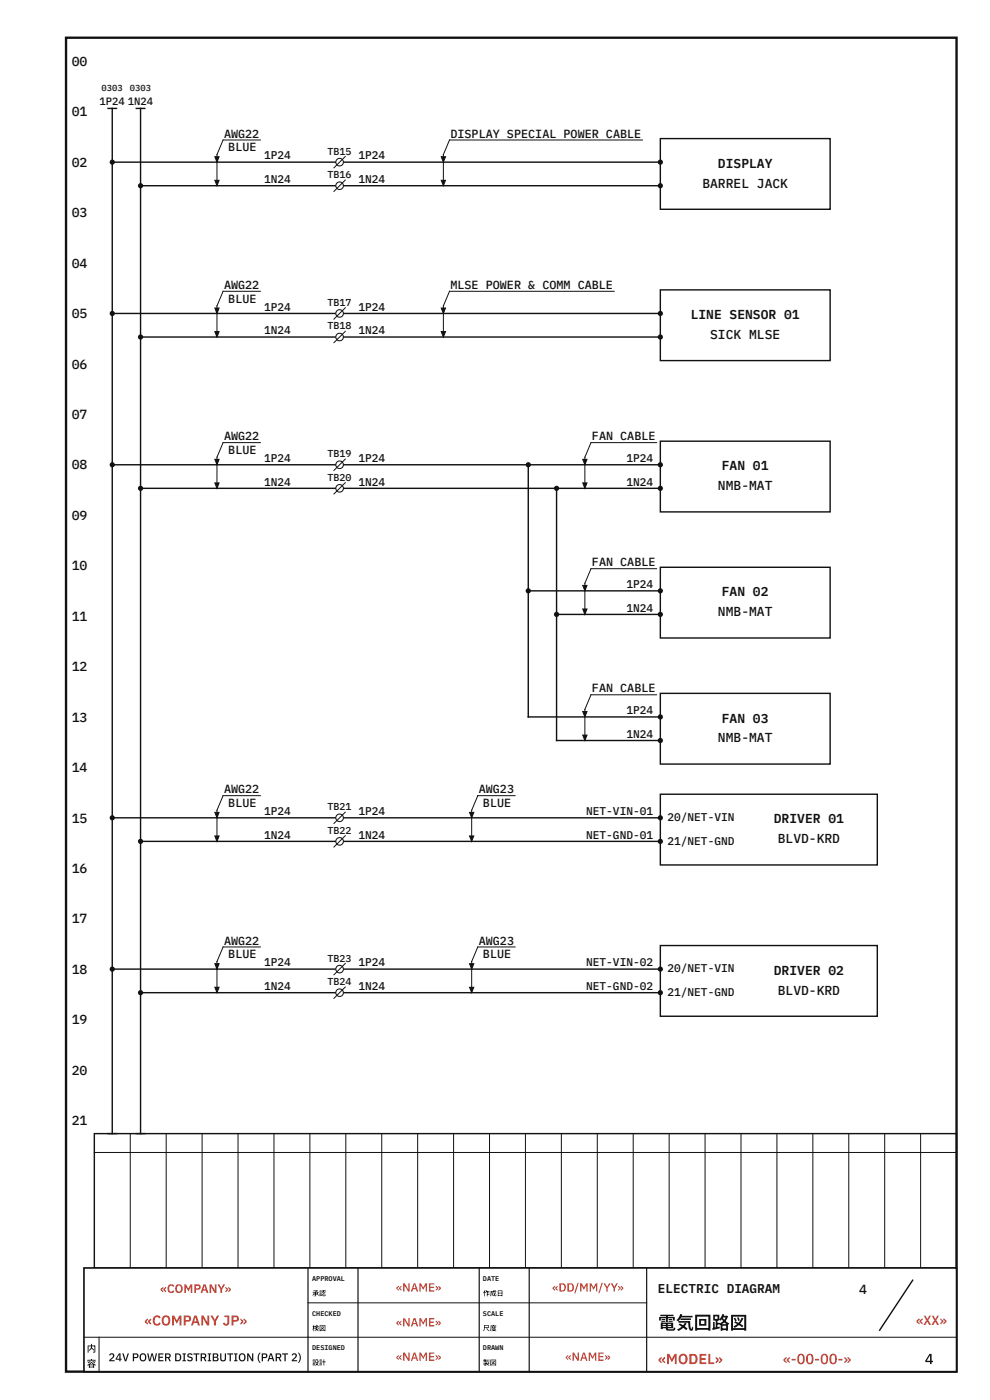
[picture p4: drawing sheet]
<svg xmlns="http://www.w3.org/2000/svg" width="210mm" height="297mm" viewBox="0 0 210 297" stroke-linecap="round" stroke-linejoin="round" font-family="sans-serif">
<path d="M14 8h188.8v283h-188.8z" fill="none" stroke="#111" stroke-width=".5"/>
<path d="M20 240.5h182.8v28.5h-182.8z" fill="none" stroke="#111" stroke-width=".3"/>
<g fill="none" stroke="#111" stroke-width=".21">
<path d="M20 244.5h182.8M27.6 240.5v28.5M35.2 240.5v28.5M42.8 240.5v28.5M50.5 240.5v28.5M58.1 240.5v28.5M65.7 240.5v28.5M73.3 240.5v28.5M80.9 240.5v28.5M88.5 240.5v28.5M96.2 240.5v28.5M103.8 240.5v28.5"/>
<path d="M111.4 240.5v28.5M119 240.5v28.5M126.6 240.5v28.5M134.2 240.5v28.5M141.9 240.5v28.5M149.5 240.5v28.5M157.1 240.5v28.5M164.7 240.5v28.5M172.3 240.5v28.5M179.9 240.5v28.5M187.6 240.5v28.5M195.2 240.5v28.5"/>
</g>
<path d="M17.8 269h185v22h-185z" fill="#fff"/>
<path d="M17.8 269h185v22h-185z" fill="none" stroke="#111" stroke-width=".35"/>
<path d="M65.3 269v22M75.9 269v22M101.6 269v22M112.2 269v22M137.1 269v22" fill="none" stroke="#111" stroke-width=".25"/>
<path d="M65.3 276.4h71.8M17.8 283.7h185M21 283.7v7.3" fill="none" stroke="#111" stroke-width=".21"/>
<path d="M22.9 23h1.8M23.8 23v217.5M23.8 34.4h116.2M28.9 23h1.8M29.8 23v217.5M22.9 240.5h1.8M28.9 240.5h1.8M193.5 271.6l-7 10.6" fill="none" stroke="#111" stroke-width=".3"/>
<circle cx="23.8" cy="34.4" r=".55" fill="#111"/>
<path d="M29.8 39.4h110.2" fill="none" stroke="#111" stroke-width=".3"/>
<circle cx="29.8" cy="39.4" r=".55" fill="#111"/>
<path d="M140 29.4h36v15h-36z" fill="#fff"/>
<path d="M140 29.4h36v15h-36z" fill="none" stroke="#111" stroke-width=".3"/>
<g fill="#111">
<circle cx="140" cy="34.4" r=".55"/>
<circle cx="140" cy="39.4" r=".55"/>
</g>
<path d="M23.8 66.5h116.2" fill="none" stroke="#111" stroke-width=".3"/>
<circle cx="23.8" cy="66.5" r=".55" fill="#111"/>
<path d="M29.8 71.5h110.2" fill="none" stroke="#111" stroke-width=".3"/>
<circle cx="29.8" cy="71.5" r=".55" fill="#111"/>
<path d="M140 61.5h36v15h-36z" fill="#fff"/>
<path d="M140 61.5h36v15h-36z" fill="none" stroke="#111" stroke-width=".3"/>
<g fill="#111">
<circle cx="140" cy="66.5" r=".55"/>
<circle cx="140" cy="71.5" r=".55"/>
</g>
<path d="M23.8 98.6h116.2" fill="none" stroke="#111" stroke-width=".3"/>
<circle cx="23.8" cy="98.6" r=".55" fill="#111"/>
<path d="M29.8 103.6h110.2" fill="none" stroke="#111" stroke-width=".3"/>
<circle cx="29.8" cy="103.6" r=".55" fill="#111"/>
<path d="M112 98.6v53.5M118 103.6v53.5" fill="none" stroke="#111" stroke-width=".3"/>
<g fill="#111">
<circle cx="112" cy="98.6" r=".55"/>
<circle cx="118" cy="103.6" r=".55"/>
</g>
<path d="M140 93.6h36v15h-36z" fill="#fff"/>
<path d="M140 93.6h36v15h-36z" fill="none" stroke="#111" stroke-width=".3"/>
<g fill="#111">
<circle cx="140" cy="98.6" r=".55"/>
<circle cx="140" cy="103.6" r=".55"/>
</g>
<path d="M112 125.3h28M118 130.3h22" fill="none" stroke="#111" stroke-width=".3"/>
<g fill="#111">
<circle cx="112" cy="125.3" r=".55"/>
<circle cx="118" cy="130.3" r=".55"/>
</g>
<path d="M140 120.3h36v15h-36z" fill="#fff"/>
<path d="M140 120.3h36v15h-36z" fill="none" stroke="#111" stroke-width=".3"/>
<g fill="#111">
<circle cx="140" cy="125.3" r=".55"/>
<circle cx="140" cy="130.3" r=".55"/>
</g>
<path d="M112 152.1h28M118 157.1h22" fill="none" stroke="#111" stroke-width=".3"/>
<path d="M140 147.1h36v15h-36z" fill="#fff"/>
<path d="M140 147.1h36v15h-36z" fill="none" stroke="#111" stroke-width=".3"/>
<g fill="#111">
<circle cx="140" cy="152.1" r=".55"/>
<circle cx="140" cy="157.1" r=".55"/>
</g>
<path d="M23.8 173.5h116.2" fill="none" stroke="#111" stroke-width=".3"/>
<circle cx="23.8" cy="173.5" r=".55" fill="#111"/>
<path d="M29.8 178.5h110.2" fill="none" stroke="#111" stroke-width=".3"/>
<circle cx="29.8" cy="178.5" r=".55" fill="#111"/>
<path d="M140 168.5h46v15h-46z" fill="#fff"/>
<path d="M140 168.5h46v15h-46z" fill="none" stroke="#111" stroke-width=".3"/>
<g fill="#111">
<circle cx="140" cy="173.5" r=".55"/>
<circle cx="140" cy="178.5" r=".55"/>
</g>
<path d="M23.8 205.6h116.2" fill="none" stroke="#111" stroke-width=".3"/>
<circle cx="23.8" cy="205.6" r=".55" fill="#111"/>
<path d="M29.8 210.6h110.2" fill="none" stroke="#111" stroke-width=".3"/>
<circle cx="29.8" cy="210.6" r=".55" fill="#111"/>
<path d="M140 200.6h46v15h-46z" fill="#fff"/>
<path d="M140 200.6h46v15h-46z" fill="none" stroke="#111" stroke-width=".3"/>
<g fill="#111">
<circle cx="140" cy="205.6" r=".55"/>
<circle cx="140" cy="210.6" r=".55"/>
</g>
<path d="M46 32.8v5.7" fill="none" stroke="#111" stroke-width=".21"/>
<path d="M45.5 33.3h.9l-.4 1.1z" fill="#111"/>
<path d="M45.5 33.3h.9l-.4 1.1z" fill="none" stroke="#111" stroke-width=".21"/>
<path d="M45.5 38.3h.9l-.4 1.1z" fill="#111"/>
<path d="M45.5 38.3h.9l-.4 1.1zM55.2 29.7h-7.9l-1.3 3.1M94 32.8v5.7" fill="none" stroke="#111" stroke-width=".21"/>
<path d="M93.5 33.3h.9l-.4 1.1z" fill="#111"/>
<path d="M93.5 33.3h.9l-.4 1.1z" fill="none" stroke="#111" stroke-width=".21"/>
<path d="M93.5 38.3h.9l-.4 1.1z" fill="#111"/>
<path d="M93.5 38.3h.9l-.4 1.1zM136.2 29.7h-40.9l-1.3 3.1" fill="none" stroke="#111" stroke-width=".21"/>
<circle cx="72" cy="34.4" r=".8" fill="#fff"/>
<circle cx="72" cy="34.4" r=".8" fill="none" stroke="#111" stroke-width=".22"/>
<path d="M73.2 33.2l-2.4 2.4" fill="none" stroke="#111" stroke-width=".21"/>
<circle cx="72" cy="39.4" r=".8" fill="#fff"/>
<circle cx="72" cy="39.4" r=".8" fill="none" stroke="#111" stroke-width=".22"/>
<path d="M73.2 38.2l-2.4 2.4M46 64.9v5.7" fill="none" stroke="#111" stroke-width=".21"/>
<path d="M45.5 65.4h.9l-.4 1.1z" fill="#111"/>
<path d="M45.5 65.4h.9l-.4 1.1z" fill="none" stroke="#111" stroke-width=".21"/>
<path d="M45.5 70.4h.9l-.4 1.1z" fill="#111"/>
<path d="M45.5 70.4h.9l-.4 1.1zM55.2 61.8h-7.9l-1.3 3.1M94 64.9v5.7" fill="none" stroke="#111" stroke-width=".21"/>
<path d="M93.5 65.4h.9l-.4 1.1z" fill="#111"/>
<path d="M93.5 65.4h.9l-.4 1.1z" fill="none" stroke="#111" stroke-width=".21"/>
<path d="M93.5 70.4h.9l-.4 1.1z" fill="#111"/>
<path d="M93.5 70.4h.9l-.4 1.1zM130.2 61.8h-34.9l-1.3 3.1" fill="none" stroke="#111" stroke-width=".21"/>
<circle cx="72" cy="66.5" r=".8" fill="#fff"/>
<circle cx="72" cy="66.5" r=".8" fill="none" stroke="#111" stroke-width=".22"/>
<path d="M73.2 65.3l-2.4 2.4" fill="none" stroke="#111" stroke-width=".21"/>
<circle cx="72" cy="71.5" r=".8" fill="#fff"/>
<circle cx="72" cy="71.5" r=".8" fill="none" stroke="#111" stroke-width=".22"/>
<path d="M73.2 70.3l-2.4 2.4M46 97v5.7" fill="none" stroke="#111" stroke-width=".21"/>
<path d="M45.5 97.5h.9l-.4 1.1z" fill="#111"/>
<path d="M45.5 97.5h.9l-.4 1.1z" fill="none" stroke="#111" stroke-width=".21"/>
<path d="M45.5 102.5h.9l-.4 1.1z" fill="#111"/>
<path d="M55.2 93.9h-7.9l-1.3 3.1M45.5 102.5h.9l-.4 1.1z" fill="none" stroke="#111" stroke-width=".21"/>
<circle cx="72" cy="98.6" r=".8" fill="#fff"/>
<circle cx="72" cy="98.6" r=".8" fill="none" stroke="#111" stroke-width=".22"/>
<path d="M73.2 97.4l-2.4 2.4" fill="none" stroke="#111" stroke-width=".21"/>
<circle cx="72" cy="103.6" r=".8" fill="#fff"/>
<circle cx="72" cy="103.6" r=".8" fill="none" stroke="#111" stroke-width=".22"/>
<path d="M124 97v5.7M73.2 102.4l-2.4 2.4" fill="none" stroke="#111" stroke-width=".21"/>
<path d="M123.5 97.5h.9l-.4 1.1z" fill="#111"/>
<path d="M123.5 97.5h.9l-.4 1.1z" fill="none" stroke="#111" stroke-width=".21"/>
<path d="M123.5 102.5h.9l-.4 1.1z" fill="#111"/>
<path d="M139.2 93.9h-13.9l-1.3 3.1M123.5 102.5h.9l-.4 1.1zM124 123.7v5.7" fill="none" stroke="#111" stroke-width=".21"/>
<path d="M123.5 124.2h.9l-.4 1.1z" fill="#111"/>
<path d="M123.5 124.2h.9l-.4 1.1z" fill="none" stroke="#111" stroke-width=".21"/>
<path d="M123.5 129.2h.9l-.4 1.1z" fill="#111"/>
<path d="M123.5 129.2h.9l-.4 1.1zM139.2 120.6h-13.9l-1.3 3.1M124 150.5v5.7" fill="none" stroke="#111" stroke-width=".21"/>
<path d="M123.5 150.9h.9l-.4 1.2z" fill="#111"/>
<path d="M123.5 150.9h.9l-.4 1.2z" fill="none" stroke="#111" stroke-width=".21"/>
<path d="M123.5 155.9h.9l-.4 1.2z" fill="#111"/>
<path d="M123.5 155.9h.9l-.4 1.2zM139.2 147.4h-13.9l-1.3 3.1M46 171.9v5.7" fill="none" stroke="#111" stroke-width=".21"/>
<path d="M45.5 172.3h.9l-.4 1.2z" fill="#111"/>
<path d="M45.5 172.3h.9l-.4 1.2z" fill="none" stroke="#111" stroke-width=".21"/>
<path d="M45.5 177.3h.9l-.4 1.2z" fill="#111"/>
<path d="M45.5 177.3h.9l-.4 1.2zM55.2 168.8h-7.9l-1.3 3.1M100 171.9v5.7" fill="none" stroke="#111" stroke-width=".21"/>
<path d="M99.5 172.3h.9l-.4 1.2z" fill="#111"/>
<path d="M99.5 172.3h.9l-.4 1.2z" fill="none" stroke="#111" stroke-width=".21"/>
<path d="M99.5 177.3h.9l-.4 1.2z" fill="#111"/>
<path d="M99.5 177.3h.9l-.4 1.2zM109.2 168.8h-7.9l-1.3 3.1" fill="none" stroke="#111" stroke-width=".21"/>
<circle cx="72" cy="173.5" r=".8" fill="#fff"/>
<circle cx="72" cy="173.5" r=".8" fill="none" stroke="#111" stroke-width=".22"/>
<path d="M73.2 172.3l-2.4 2.4" fill="none" stroke="#111" stroke-width=".21"/>
<circle cx="72" cy="178.5" r=".8" fill="#fff"/>
<circle cx="72" cy="178.5" r=".8" fill="none" stroke="#111" stroke-width=".22"/>
<path d="M73.2 177.3l-2.4 2.4M46 204v5.7" fill="none" stroke="#111" stroke-width=".21"/>
<path d="M45.5 204.4h.9l-.4 1.2z" fill="#111"/>
<path d="M45.5 204.4h.9l-.4 1.2z" fill="none" stroke="#111" stroke-width=".21"/>
<path d="M45.5 209.4h.9l-.4 1.2z" fill="#111"/>
<path d="M45.5 209.4h.9l-.4 1.2zM55.2 200.9h-7.9l-1.3 3.1M100 204v5.7" fill="none" stroke="#111" stroke-width=".21"/>
<path d="M99.5 204.4h.9l-.4 1.2z" fill="#111"/>
<path d="M99.5 204.4h.9l-.4 1.2z" fill="none" stroke="#111" stroke-width=".21"/>
<path d="M99.5 209.4h.9l-.4 1.2z" fill="#111"/>
<path d="M99.5 209.4h.9l-.4 1.2zM109.2 200.9h-7.9l-1.3 3.1" fill="none" stroke="#111" stroke-width=".21"/>
<circle cx="72" cy="205.6" r=".8" fill="#fff"/>
<circle cx="72" cy="205.6" r=".8" fill="none" stroke="#111" stroke-width=".22"/>
<path d="M73.2 204.4l-2.4 2.4" fill="none" stroke="#111" stroke-width=".21"/>
<circle cx="72" cy="210.6" r=".8" fill="#fff"/>
<circle cx="72" cy="210.6" r=".8" fill="none" stroke="#111" stroke-width=".22"/>
<path d="M73.2 209.4l-2.4 2.4" fill="none" stroke="#111" stroke-width=".21"/>
<text font-size="3.8" fill="#111" x="139.5" y="282">電気回路図</text>
<g font-size="3.1" fill="#c0392b">
<text x="139.5" y="289.4">«MODEL»</text>
<text x="166" y="289.4">«-00-00-»</text>
</g>
<text font-size="3.1" fill="#111" x="196.1" y="289.4">4</text>
<text font-size="3" fill="#c0392b" x="30.6" y="281.2">«COMPANY JP»</text>
<g font-size="2.8" fill="#111">
<text x="15.2" y="14">00</text>
<text x="15.2" y="24.7">01</text>
<text x="15.2" y="35.4">02</text>
<text x="15.2" y="46.1">03</text>
<text x="15.2" y="56.8">04</text>
<text x="15.2" y="67.5">05</text>
<text x="15.2" y="78.2">06</text>
<text x="15.2" y="88.9">07</text>
<text x="15.2" y="99.6">08</text>
<text x="15.2" y="110.3">09</text>
<text x="15.2" y="121">10</text>
<text x="15.2" y="131.7">11</text>
<text x="15.2" y="142.4">12</text>
<text x="15.2" y="153.1">13</text>
<text x="15.2" y="163.8">14</text>
<text x="15.2" y="174.5">15</text>
<text x="15.2" y="185.2">16</text>
<text x="15.2" y="195.9">17</text>
<text x="15.2" y="206.6">18</text>
<text x="15.2" y="217.3">19</text>
<text x="15.2" y="228">20</text>
<text x="15.2" y="238.7">21</text>
<text x="182.2" y="274.6">4</text>
</g>
<text font-size="2.8" fill="#c0392b" x="194.1" y="281">«XX»</text>
<g font-size="2.7" fill="#111">
<text x="152.2" y="35.6">DISPLAY</text>
<text x="148.9" y="39.8">BARREL JACK</text>
<text x="146.4" y="67.7">LINE SENSOR 01</text>
<text x="150.6" y="71.9">SICK MLSE</text>
<text x="153" y="99.8">FAN 01</text>
<text x="152.2" y="104">NMB-MAT</text>
<text x="152.2" y="130.7">NMB-MAT</text>
<text x="153" y="126.5">FAN 02</text>
<text x="153" y="153.3">FAN 03</text>
<text x="152.2" y="157.5">NMB-MAT</text>
<text x="164.1" y="174.7">DRIVER 01</text>
<text x="164.9" y="178.9">BLVD-KRD</text>
<text x="164.1" y="206.8">DRIVER 02</text>
<text x="164.9" y="211">BLVD-KRD</text>
<text x="139.5" y="274.3">ELECTRIC DIAGRAM</text>
</g>
<text font-size="2.6" fill="#c0392b" x="34" y="274.3">«COMPANY»</text>
<g font-size="2.5" fill="#111">
<text x="47.5" y="29.2">AWG22</text>
<text x="95.5" y="29.2">DISPLAY SPECIAL POWER CABLE</text>
<text x="48.4" y="32.1">BLUE</text>
<text x="47.5" y="61.3">AWG22</text>
<text x="48.4" y="64.2">BLUE</text>
<text x="95.5" y="61.3">MLSE POWER &amp; COMM CABLE</text>
<text x="47.5" y="93.4">AWG22</text>
<text x="125.5" y="93.4">FAN CABLE</text>
<text x="48.4" y="96.3">BLUE</text>
<text x="125.5" y="120.1">FAN CABLE</text>
<text x="125.5" y="146.9">FAN CABLE</text>
<text x="47.5" y="168.3">AWG22</text>
<text x="48.4" y="171.2">BLUE</text>
<text x="101.5" y="168.3">AWG23</text>
<text x="102.4" y="171.2">BLUE</text>
<text x="47.5" y="200.4">AWG22</text>
<text x="48.4" y="203.3">BLUE</text>
<text x="101.5" y="200.4">AWG23</text>
<text x="102.4" y="203.3">BLUE</text>
</g>
<g font-size="2.5" fill="#c0392b">
<text x="83.9" y="274">«NAME»</text>
<text x="117.1" y="274">«DD/MM/YY»</text>
<text x="83.9" y="281.4">«NAME»</text>
<text x="83.9" y="288.7">«NAME»</text>
<text x="119.8" y="288.7">«NAME»</text>
</g>
<g font-size="2.4" fill="#111">
<text x="56" y="33.8">1P24</text>
<text x="76" y="33.8">1P24</text>
<text x="56" y="38.8">1N24</text>
<text x="76" y="38.8">1N24</text>
<text x="56" y="65.9">1P24</text>
<text x="76" y="65.9">1P24</text>
<text x="56" y="70.9">1N24</text>
<text x="76" y="70.9">1N24</text>
<text x="56" y="98">1P24</text>
<text x="76" y="98">1P24</text>
<text x="132.8" y="98">1P24</text>
<text x="56" y="103">1N24</text>
<text x="76" y="103">1N24</text>
<text x="132.8" y="103">1N24</text>
<text x="132.8" y="124.7">1P24</text>
<text x="132.8" y="129.7">1N24</text>
<text x="132.8" y="151.5">1P24</text>
<text x="132.8" y="156.5">1N24</text>
<text x="56" y="172.9">1P24</text>
<text x="76" y="172.9">1P24</text>
<text x="124.3" y="172.9">NET-VIN-01</text>
<text x="56" y="177.9">1N24</text>
<text x="76" y="177.9">1N24</text>
<text x="124.3" y="177.9">NET-GND-01</text>
<text x="141.5" y="174.2">20/NET-VIN</text>
<text x="141.5" y="179.2">21/NET-GND</text>
<text x="56" y="205">1P24</text>
<text x="56" y="210">1N24</text>
<text x="76" y="205">1P24</text>
<text x="76" y="210">1N24</text>
<text x="124.3" y="205">NET-VIN-02</text>
<text x="124.3" y="210">NET-GND-02</text>
<text x="141.5" y="206.3">20/NET-VIN</text>
<text x="141.5" y="211.3">21/NET-GND</text>
<text x="23" y="288.8">24V POWER DISTRIBUTION (PART 2)</text>
</g>
<g font-size="2.2" fill="#111">
<text x="21.1" y="22.2">1P24</text>
<text x="27.1" y="22.2">1N24</text>
</g>
<g font-size="2.1" fill="#111">
<text x="69.4" y="32.8">TB15</text>
<text x="69.4" y="37.8">TB16</text>
<text x="69.4" y="64.9">TB17</text>
<text x="69.4" y="69.9">TB18</text>
<text x="69.4" y="97">TB19</text>
<text x="69.4" y="102">TB20</text>
<text x="69.4" y="171.9">TB21</text>
<text x="69.4" y="176.9">TB22</text>
<text x="69.4" y="204">TB23</text>
<text x="69.4" y="209">TB24</text>
</g>
<g font-size="2" fill="#111">
<text x="18.4" y="286.8">内</text>
<text x="18.4" y="290">容</text>
</g>
<g font-size="1.9" fill="#111">
<text x="21.5" y="19.4">0303</text>
<text x="27.5" y="19.4">0303</text>
</g>
<g font-size="1.4" fill="#111">
<text x="66.2" y="271.8">APPROVAL</text>
<text x="66.2" y="274.9">承認</text>
<text x="102.4" y="271.8">DATE</text>
<text x="102.4" y="274.9">作成日</text>
<text x="66.2" y="279.2">CHECKED</text>
<text x="102.4" y="279.2">SCALE</text>
<text x="66.2" y="282.3">検図</text>
<text x="66.2" y="286.5">DESIGNED</text>
<text x="102.4" y="282.3">尺度</text>
<text x="102.4" y="286.5">DRAWN</text>
<text x="66.2" y="289.6">設計</text>
<text x="102.4" y="289.6">製図</text>
</g>
</svg>
